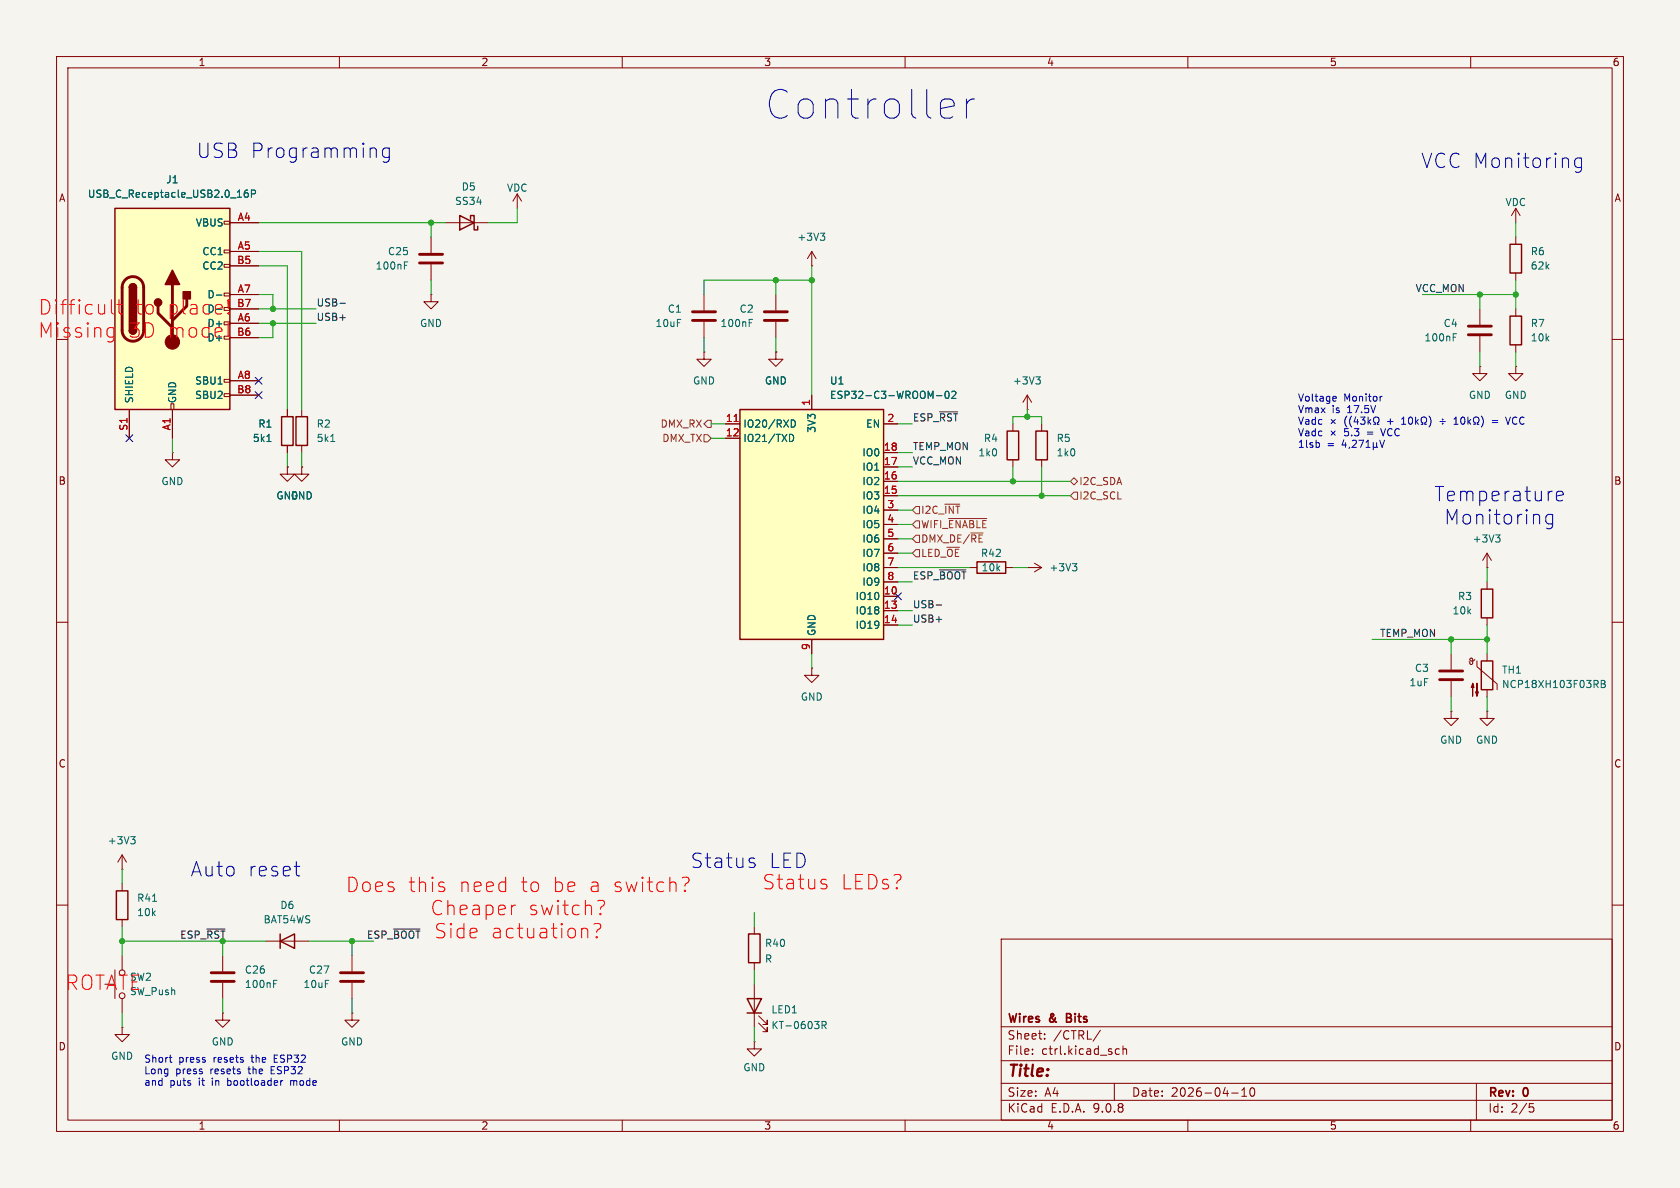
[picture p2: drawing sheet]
<svg xmlns="http://www.w3.org/2000/svg" width="297mm" height="210mm" viewBox="0 0 297 210" stroke-linecap="round" stroke-linejoin="round" font-family="sans-serif">
<path d="M0 0h297v210h-297z" fill="#f5f4ef" stroke="#f5f4ef" stroke-width=".18"/>
<g fill="none" stroke="#840000" stroke-width=".18">
<path d="M10 10h277v190h-277zM12 12h273v186h-273zM60 10v2M110 10v2M160 10v2M210 10v2M260 10v2M268 36.8l.7 1.3M268 36.8l-.8 1.3M268 36.8v2.6M76.2 41.9v2.8M76.2 46.7v2.8"/>
<path d="M261.6 54.6v2.8M261.6 59.4v2.8M268 41.9v1.3M268 48.3v1.2M124.5 62.2v1.3h1.2l-1.2 1.3-1.3-1.3h1.3M124.5 62.2h.1M184.1 74.9v1.3M285 60h2M182.9 99.6l1.2 .7M184.1 81.3v1.3M10 110h2M171.4 100.3h1.3"/>
<path d="M177.8 100.3h1.3M181.6 100.3h.1M181.6 100.3h2.5M184.1 100.3l-1.2 .8M285 110h2M10 160h2M133.3 163.8v1.3M133.3 170.2v1.3M177 166h108v32h-108zM285 160h2M60 198v2M110 198v2"/>
<path d="M160 198v2M177 194.5h108M177 191.5h108M177 187.5h108M177 181.5h108M182.5 186.3v.1M182.5 185.5v.1M184.7 183.6v.1M184.7 182.8v.1M194.5 182.1l-1.3 2M197 191.5v3M197.3 186.3h.6"/>
<path d="M197.3 185.5h.6M198.5 185.5l.2-.1 .4 .1 .1 .9M198.5 184.9v1.5M210 198v2M217.7 193.2h1.2M219.5 193.8h.9M219.5 192.7l.5-.4v1.5M221.1 192.4l.2-.1a.81 .81 0 0 1 .6 .6 .81 .81 0 0 1-.3 .8l-.1 .1a.81 .81 0 0 1-.4-1.4zM260 198v2M261 191.5v6.5M270.4 195.1h.7M270.5 195.7h.4l.3 .3-.2 .5-.5 .1"/>
</g>
<path d="M188.6 179.9h.5M189.1 179.2h-.5v1.5h.5" fill="none" stroke="#840000" stroke-width=".3"/>
<path d="M74.2 45h4M74.2 46.5h4M259.6 57.7h4.1M259.6 59.2h4.1" fill="none" stroke="#840000" stroke-width=".51"/>
<path d="M71.5 46.9h.4M71.5 46.3h.6M256.9 59.6h.4M256.9 59h.6M189.6 99.6h.8l-.5 .5M190.1 100.1l.3 .3v.3l-.3 .2" fill="none" stroke="#006464" stroke-width=".18"/>
<path d="M267 43.2h2v5.1h-2zM183.1 76.2h2.1v5.1h-2.1zM172.7 99.3h5.1v2h-5.1zM132.3 165.1h2.1v5.1h-2.1z" fill="none" stroke="#840000" stroke-width=".25"/>
<path d="M20.3 36.8h20.3v35.6h-20.3z" fill="#ffffc2"/>
<g fill="none" stroke="#840000" stroke-width=".18">
<path d="M39.6 39.1h1v.5h-1zM40.6 39.4h5.1M78.7 39.4h7.7M91.4 34.3l-.7 1.3M91.4 34.3l.8 1.3M91.4 34.3v2.5M39.6 44.2h1v.5h-1zM39.6 46.7h1v.5h-1zM39.6 51.8h1v.5h-1zM39.6 54.4h1v.5h-1zM39.6 56.9h1v.5h-1zM39.6 59.4h1v.5h-1z"/>
<path d="M40.6 44.5h5.1M40.6 47h5.1M40.6 52.1h5.1M40.6 54.6h5.1M40.6 57.2h5.1M40.6 59.7h5.1M76.2 52.1v1.2h1.3l-1.3 1.3-1.3-1.3h1.3M76.2 52.1h.1M124.5 52.1v2.8M124.5 56.9v2.8M268 54.6v1.3M22.9 72.4v5.1"/>
<path d="M30.2 71.4h.5v1h-.5zM30.5 72.4v5.1M39.6 67.1h1v.5h-1zM39.6 69.6h1v.5h-1zM40.6 67.3h5.1M40.6 69.9h5.1M179.1 74.9v1.3M268 61v1.2M53.3 82.6v1.2h1.3l-1.3 1.3-1.2-1.3h1.2M53.3 82.6h.1M179.1 81.3v1.3M21.6 153.7h.1"/>
<path d="M21.6 151.1v2.6M21.6 156.2v1.3M21.6 151.1l-.8 1.3M21.6 151.1l.8 1.3M21.6 162.6v1.2M21.6 168.9v2.6M21.6 176.5v2.6M39.4 179.1v1.2h1.2l-1.2 1.3-1.3-1.3h1.3M39.4 179.1h.1M39.4 168.9v2.8M39.4 173.7v2.8M47 166.4h7.6"/>
<path d="M62.2 179.1v1.2h1.3l-1.3 1.3-1.2-1.3h1.2M62.2 179.1h.1M62.2 168.9v2.8M62.2 173.7v2.8M21.6 181.6v1.3h1.3l-1.3 1.3-1.3-1.3h1.3M21.6 181.6h.1"/>
</g>
<path d="M20.3 36.8h20.3v35.6h-20.3zM81.3 38.1l2.5 1.3-2.5 1.2zM83.2 38.7v-.6h.6v2.5h.7v-.6M22.9 50.8a.64 .64 0 0 1 .6-.6 .64 .64 0 0 1 .6 .6M267 55.9h2v5.1h-2zM178.1 76.2h2v5.1h-2zM20.6 157.5h2v5.1h-2zM49.5 166.4l2.6-1.3v2.5zM49.5 165.1v2.5" fill="none" stroke="#840000" stroke-width=".25"/>
<path d="M21.6 58.4v-7.6a1.91 1.91 0 0 1 1.9-1.9 1.91 1.91 0 0 1 1.9 1.9v7.6M27.9 54.1v1.3l2.6 2.5M30.5 50.3v10.2M122.4 55.1h4.1M122.4 56.6h4.1M37.3 172h4.1M37.3 173.5h4.1M60.2 172h4.1M60.2 173.5h4.1" fill="none" stroke="#840000" stroke-width=".51"/>
<g fill="#840000" stroke="#840000" stroke-width=".25">
<path d="M22.9 50.8h1.2v7.6h-1.2z"/>
<path d="M23 50.4a.64 .64 0 0 1 .7-.2 .64 .64 0 0 1 .4 .6h-1.2z"/>
<path d="M30.5 47.8l1.2 2.5h-2.5z"/>
<path d="M32.4 51.6h1.3v1.2h-1.3z"/>
<circle cx="27.9" cy="53.5" r=".63"/>
</g>
<circle cx="30.5" cy="60.5" r="1.27" fill="#840000" stroke="#840000" stroke-width=".18"/>
<path d="M43.8 33.6l-.4 .1a.86 .86 0 0 0 0 1.2l.4-.2 .1-.4-.2-.2h-.4l-.1 .2M44.4 34.3l.7-.1 .1-.2-.1-.3-.7-.1v1.3M23.1 147.9h.8l-.4 .5M23.6 148.4l.3 .2v.3l-.3 .3M27 159.3h.7M48.4 173.9h.4M48.4 173.3h.6" fill="none" stroke="#006464" stroke-width=".18"/>
<path d="M130.8 72.4h25.4v40.6h-25.4z" fill="#ffffc2"/>
<path d="M49.8 73.7h2v5h-2zM52.3 73.7h2.1v5h-2.1zM130.8 72.4h25.4v40.6h-25.4zM261.9 104.1h2v5.1h-2zM261.9 116.8h2v5.1h-2zM132.1 176.5h2.5l-1.3 2.6zM132.1 179.1h2.5" fill="none" stroke="#840000" stroke-width=".25"/>
<g fill="none" stroke="#840000" stroke-width=".18">
<path d="M40.6 39.4h5.1M40.6 44.5h5.1M40.6 47h5.1M40.6 52.1h5.1M40.6 54.6h5.1M40.6 57.2h5.1M40.6 59.7h5.1M137.2 52.1v2.8M137.2 56.9v2.8M143.5 47h.1M143.5 44.5v2.5M143.5 44.5l-.8 1.2"/>
<path d="M143.5 44.5l.8 1.2M22.9 72.4v5.1M30.5 72.4v5.1M40.6 67.3h5.1M40.6 69.9h5.1M50.8 72.4v1.3M50.8 78.7v1.3M53.3 72.4v1.3M53.3 78.7v1.3M128.3 74.9h2.5M128.3 77.5h2.5M137.2 62.2v1.3h1.2l-1.2 1.3-1.3-1.3h1.3"/>
<path d="M137.2 62.2h.1M143.5 69.9v2.5M156.2 74.9h2.5M181.6 72.4h.1M181.6 69.9l-.8 1.2M181.6 69.9l.8 1.2M181.6 69.9v2.5M261.6 64.8v1.2h1.3l-1.3 1.3-1.3-1.3h1.3M261.6 64.8h.1M268 64.8v1.2h-1.3l1.3 1.3 1.2-1.3h-1.2M268 64.8h.1M30.5 80v1.3h1.2l-1.2 1.3-1.3-1.3h1.3"/>
<path d="M30.5 80h.1M50.8 82.6v1.2h1.3l-1.3 1.3-1.3-1.3h1.3M50.8 82.6h.1M53.3 82.6h.1M156.2 80h2.5M156.2 82.6h2.5M156.2 85.1h2.5M156.2 87.6h2.5M156.2 90.2h2.5M156.2 92.7h2.5M156.2 95.3h2.5M156.2 97.8h2.5"/>
<path d="M262.9 97.8v2.5M262.9 97.8l.8 1.3M262.9 97.8l-.8 1.3M143.5 118.1v1.3h1.3l-1.3 1.3-1.3-1.3h1.3M143.5 118.1h.1M143.5 113v2.6M156.2 100.3h2.5M156.2 102.9h2.5M156.2 105.4h2.5M156.2 108h2.5M156.2 110.5h2.5M256.5 115.6v2.8"/>
<path d="M260.7 116.6l-.2 .2-.4 .1-.2-.2v-.3l.2-.1 .2 .2v.8l-.1 .2-.3-.1-.2-.4M261.1 116.8v1.1l3.6 3v1M262.9 100.3h.1M262.9 102.9v1.2M262.9 109.2v1.3M262.9 115.6v1.2M256.5 125.7v1.3h1.3l-1.3 1.3-1.2-1.3h1.2M256.5 125.7h.1M256.5 120.4v2.8M262.9 125.7v1.3h-1.3l1.3 1.3 1.3-1.3h-1.3M262.9 125.7h.1M262.9 121.9v1.3"/>
<path d="M133.3 174v7.6M134.1 179.6l1.5 1.5v-.8v.8h-.7M133.3 184.2v1.2h1.3l-1.3 1.3-1.2-1.3h1.2M133.3 184.2h.1M134.1 180.8l1.5 1.6v-.8v.8h-.7"/>
</g>
<g fill="none" stroke="#006464" stroke-width=".18">
<path d="M43.8 33.6l-.4 .1a.86 .86 0 0 0 0 1.2l.4-.2 .1-.4-.2-.2h-.4l-.1 .2M44.4 34.3l.7-.1 .1-.2-.1-.3-.7-.1v1.3M132.5 57.1h.4M132.5 56.5h.6M145 41.2h.8l-.4 .5M145.6 41.7l.2 .2v.3l-.2 .3M47.2 78h.7M58.5 78h.7M139.6 76.8a.64 .64 0 0 1 .7 .6 .64 .64 0 0 1-.7 .6M139.9 74.2a.64 .64 0 0 1 .7 .7 .64 .64 0 0 1-.7 .6M165.5 69.9h1M167.2 69.3l.2-.1a.68 .68 0 0 1 .4 .6 .68 .68 0 0 1-.4 .6l-.2-.1-.1-.4z"/>
<path d="M168.3 69.3l.5-.1 .2 .3-.8 .9h.8M183.1 66.6h.8l-.4 .5M183.7 67.1l.2 .2v.3l-.2 .3M264.9 95l.3 .3v.3l-.3 .2M265.2 94.6l-.4 .4M283.1 120.3h.4l.2 .2-.2 .4 .2 .1 .1 .3-.2 .2h-.5zM283.1 120.9h.4M145.3 181.2h.6l.2-.2-.1-.3-.7-.1v1.2M145.6 181.2l.5 .6"/>
</g>
<path d="M129.8 74.5h.7" fill="none" stroke="#a90000" stroke-width=".18"/>
<path d="M135.1 55.1h4.1M135.1 56.6h4.1M254.5 118.6h4.1M254.5 120.1h4.1" fill="none" stroke="#840000" stroke-width=".51"/>
<g fill="#840000" stroke="#840000" stroke-width=".18">
<path d="M260.3 120.8l.3 .7h-.5l.2-.7v2.3z"/>
<path d="M261.1 120.8v2.3l-.2-.8h.5l-.3 .8z"/>
</g>
<path d="M124.5 76.8h.6l.6 .7-.6 .6h-.6zM125.1 74.3h.6v1.3h-.6l-.6-.7zM161.9 94.6h.7v1.3h-.7l-.6-.6zM161.9 92.1h.7v1.2h-.7l-.6-.6zM161.9 89.5h.7v1.3h-.7l-.6-.6zM161.9 97.2h.7v1.2h-.7l-.6-.6zM167.7 91.7h6.8M189.2 87.6l.7-.6h.6v1.3h-.6zM189.2 85.1l.7-.6 .6 .6-.6 .6z" fill="none" stroke="#725600" stroke-width=".18"/>
<path d="M60.1 53.6h1M166.1 72.8h3.2M165.5 107h1M166.1 100.7h4.7M36.6 164.2h3.2M69.6 164.2h4.6" fill="none" stroke="#0f0f0f" stroke-width=".18"/>
<g fill="none" stroke="#009600" stroke-width=".18">
<path d="M45.7 39.4h33M76.2 39.4v2.5M91.4 36.8v2.6h-5M268 39.4v2.5M45.7 47h5.1v25.4M45.7 44.5h7.6v27.9M45.7 57.2h10.2M45.7 54.6h10.2M45.7 52.1h2.6v2.5M48.3 57.2v2.5h-2.6M76.2 49.5v2.6M124.5 59.7v2.5"/>
<path d="M137.2 49.5v2.6M137.2 59.7v2.5M143.5 47v22.9M143.5 49.5h-19v2.6M251.5 52.1h16.5M261.6 52.1v2.5M268 49.5v5.1M30.5 77.5v2.5M125.7 74.9h2.6M125.7 77.5h2.6M158.7 74.9h2.6M179.1 74.9v-1.2h5v1.2"/>
<path d="M181.6 72.4v1.3M261.6 62.2v2.6M268 62.2v2.6M50.8 80v2.6M53.3 80v2.6M158.7 85.1h30.5M158.7 87.6h30.5M158.7 90.2h2.6M158.7 92.7h2.6M158.7 95.3h2.6M158.7 97.8h2.6M158.7 80h2.6"/>
<path d="M158.7 82.6h2.6M179.1 82.6v2.5M184.1 82.6v5M143.5 115.6v2.5M158.7 108h2.6M158.7 100.3h12.7M158.7 102.9h2.6M158.7 110.5h2.6M179.1 100.3h2.5M242.6 113h20.3M256.5 113v2.6M262.9 100.3v2.6"/>
<path d="M262.9 110.5v5.1M256.5 123.2v2.5M262.9 123.2v2.5M21.6 153.7v2.5M21.6 163.8v5.1M21.6 179.1v2.5M21.6 166.4h25.4M39.4 166.4v2.5M39.4 176.5v2.6M54.6 166.4h11.4M62.2 166.4v2.5M62.2 176.5v2.6"/>
<path d="M133.3 161.3v2.5M133.3 171.5v2.5M133.3 181.6v2.6"/>
</g>
<path d="M22.3 76.9l1.2 1.2M23.5 76.9l-1.2 1.2M45.1 66.7l1.2 1.2M45.1 69.2l1.2 1.3M46.3 66.7l-1.2 1.2M46.3 69.2l-1.2 1.3M158.1 104.8l1.3 1.2M159.4 104.8l-1.3 1.2" fill="none" stroke="#000084" stroke-width=".18"/>
<g fill="none" stroke="#f00" stroke-width=".18">
<path d="M19.4 57.9l.7 .1M19.7 53v2.2l.4 .3M20.1 57.9v2.1l-.5 .5M20.1 59.5l-.7 .1M20.7 53.8h.9M21 53v2.2l.2 .2 .4 .1M40.3 57.1v2.1l.4 .4M40.4 55.3l.1 .1-.1 .1M40.4 55.3l-.1 .1 .1 .1M40.4 53v1.5M40.4 55.3v.2M40.4 53l-.1 .1 .1 1.4"/>
<path d="M40.4 53l.1 .1-.1 1.4M106.5 159.2a.56 .56 0 0 1 .4 .6 .56 .56 0 0 1-.5 .4l-.3 .5M120.6 155.2l.8-.1a.56 .56 0 0 1 .4 .6 .56 .56 0 0 1-.5 .5l-.2 .4M121.1 157.4l.1 .1-.1 .1M121.1 157.4l-.1 .1 .1 .1M121.1 157.4v.2M145.5 156.3l.6 .1 .1 .4-.4 .3h-.4M145.5 155.4l.6 .2M91.1 160l-.4 .1M105.2 163.2l-.2 .2M105.5 165.5l.1 .2-.1 .1M105.5 165.5l-.1 .2 .1 .1"/>
<path d="M105.5 165.5v.3M105.8 163.2a.56 .56 0 0 1 .4 .6 .56 .56 0 0 1-.5 .5l-.2 .5M106.1 161.5l.2 .1-.2 .1M106.1 161.5l-.1 .1 .1 .1M106.1 161.5v.2"/>
</g>
<g fill="none" stroke="#0000c2" stroke-width=".18">
<path d="M168.4 17.7l.3 .5v.5l-2.4 .5M170.9 17.5v3.4M172.3 17.5a1.3 1.3 0 0 0-1.4 1M66.4 26.3l.1 .2v1.3M68.8 26.1v2.1a.69 .69 0 0 1-1.1 .4M68.8 26.3l-.7-.2-.5 .5v.8l.3 .3 .2 .1 .7-.1M279.6 27.9v2.1a.69 .69 0 0 1-1.1 .3M279.6 28l-.7-.1-.5 .5v.7l.2 .4 .3 .1 .7-.1M233.2 78.3l.1 .2-.1 .5M235.3 74.2l.8 .7M235.3 76.2l.8 .7M235.8 70.1h.4v.3l-.6 .1"/>
<path d="M236.1 74.2l-.8 .7M236.1 76.2l-.8 .7M236.2 70.8l-.4 .1M237.6 77.8l-.3 .9h.7M237.9 78.2v.9M238 73.6a1.47 1.47 0 0 0 .1 1.9M238.4 75.8h-.7v.6l.2-.1h.4l.1 .2v.4l-.2 .1-.5-.1M238.6 79l-.1 .3M238.9 73.6a1.47 1.47 0 0 0 .1 1.9M239 76.9v.1M239.1 77.9l.5-.1 .2 .4-.8 .9h.8M239.4 75.8h.8l-.4 .5 .4 .1v.5l-.2 .1-.6-.1"/>
<path d="M239.7 73.7l-.3 .9h.8M240 74.2v.8M240.2 77.8h.9l-.6 1.3M241.3 73.7l-.4 .5 .4 .1v.6l-.2 .1-.6-.1M241.5 78.2l.4-.4v1.3M241.5 79.1h.7M241.9 73.7v1.3M242 74.5l.3 .5M242.3 74.2l-.4 .4M242.8 78.9l.1 .2h.3l.2-.2M242.8 78.2v1.3M243.2 73.7l-.2 .1a.58 .58 0 0 0 .1 1v.2h-.3"/>
<path d="M243.4 78.9l.2 .2M243.4 78.2v.7M243.4 73.7l.2 .1a.58 .58 0 0 1-.1 1v.2h.3M243.9 77.8l.4 1.3 .5-1.3M244.1 75.8l.4 1.2M244.3 70.1l-.3 .1M247.8 75h.7M247.8 74.1l.3-.4v1.3M249.1 73.9l.2-.2a.68 .68 0 0 1 .4 .7 .68 .68 0 0 1-.4 .6l-.2-.1-.1-.4zM250.3 73.7v1.3M250.4 74.5l.3 .5M250.7 74.2l-.4 .4"/>
<path d="M251.2 75h.3v-.2a.54 .54 0 0 1-.2-.8 .54 .54 0 0 1 .7-.2 .58 .58 0 0 1-.1 1v.2h.3M252.6 73.5a1.46 1.46 0 0 1 0 2M254.6 74.5h.9M255 74.8v.1M255 74.1v.1M257 75h.8M257 74.1l.4-.4v1.3M258.4 73.9l.2-.2a.68 .68 0 0 1 .4 .7 .68 .68 0 0 1-.4 .6l-.2-.1-.2-.4zM259.5 73.7v1.3M259.6 74.5l.4 .5M260 74.2l-.5 .4M260.5 75h.3v-.2a.54 .54 0 0 1-.3-.8 .54 .54 0 0 1 .8-.2 .58 .58 0 0 1-.1 1v.2h.3"/>
<path d="M261.9 73.5a1.46 1.46 0 0 1 0 2M263.8 74.3h1M263.8 74.7h1M266.2 73.7l.4 1.3 .4-1.3M268.2 73.9a.6 .6 0 0 0-.9 .4 .6 .6 0 0 0 .6 .7l.3-.1M269.4 73.9a.6 .6 0 0 0-.8 .4 .6 .6 0 0 0 .6 .7l.2-.1M274.5 91.1l-.7-.2-.5 .5v.7l.2 .4 .3 .1 .7-.1M274.5 90.9v2.1a.69 .69 0 0 1-1.1 .3M275.2 87.7l1.2-.3-.2-.4-.7-.2-.3 .4v1l.1 .2 .2 .1 .7-.1M52 153.1h1M52.7 154.8h.3M132.8 152.5l.6 .1 .1 .4-.4 .4h-.4"/>
<path d="M132.8 151.7l.6 .1M29.9 186.9h.5M30.2 187.7l.2 .1M50 191l-.4 .3M51.4 191v.9M51.6 191l-.2 .1"/>
</g>
<g fill="#009600" stroke="#009600" stroke-width=".18">
<circle cx="268" cy="52.1" r=".46"/>
<circle cx="261.6" cy="52.1" r=".46"/>
<circle cx="256.5" cy="113" r=".46"/>
<circle cx="262.9" cy="113" r=".46"/>
<circle cx="48.3" cy="54.6" r=".46"/>
<circle cx="48.3" cy="57.2" r=".46"/>
<circle cx="76.2" cy="39.4" r=".46"/>
<circle cx="143.5" cy="49.5" r=".46"/>
<circle cx="179.1" cy="85.1" r=".46"/>
<circle cx="181.6" cy="73.7" r=".46"/>
<circle cx="137.2" cy="49.5" r=".46"/>
<circle cx="21.6" cy="166.4" r=".46"/>
<circle cx="62.2" cy="166.4" r=".46"/>
<circle cx="184.1" cy="87.6" r=".46"/>
</g>
<text font-size="7.1" fill="#0000c2" x="135.3" y="21.3">Controller</text>
<g font-size="3.5" fill="#0000c2">
<text x="34.7" y="28.2">USB Programming</text>
<text x="251.2" y="30">VCC Monitoring</text>
<text x="253.5" y="88.9">Temperature</text>
<text x="255.3" y="93">Monitoring</text>
<text x="33.7" y="155.2">Auto</text>
<text x="43.8" y="155.2">reset</text>
<text x="121.9" y="153.7">Status</text>
</g>
<g font-size="3.5" fill="#f00">
<text x="6.7" y="59.9">Missing</text>
<text x="6.8" y="55.8">Difficult</text>
<text x="22.6" y="59.9">3D model</text>
<text x="23.8" y="55.8">to</text>
<text x="135.8" y="153.7">LED</text>
<text x="61.1" y="157.9">Does</text>
<text x="72.1" y="157.9">this</text>
<text x="81" y="157.9">need</text>
<text x="91.8" y="157.9">to</text>
<text x="97.4" y="157.9">be a switch?</text>
<text x="134.6" y="157.5">Status</text>
<text x="148.5" y="157.5">LEDs?</text>
<text x="76.1" y="162">Cheaper</text>
<text x="76.7" y="166.1">Side</text>
<text x="86.7" y="166.1">actuation?</text>
<text x="93.3" y="162">switch?</text>
<text x="11.5" y="175.2">ROTATE</text>
</g>
<text font-size="3.5" fill="#006464" x="29.4" y="55.8">place!</text>
<text font-size="2.8" fill="#840000" x="178" y="190.9">Title:</text>
<g font-size="2.1" fill="#840000">
<text x="178" y="184">Sheet:</text>
<text x="178" y="181.2">Wires</text>
<text x="185.6" y="181.2">&amp;</text>
<text x="186.2" y="184">/CTRL/</text>
<text x="189.2" y="181.2">Bits</text>
<text x="178" y="186.7">File:</text>
<text x="184.1" y="186.7">ctrl.kicad_sch</text>
<text x="178" y="196.9">KiCad</text>
<text x="178" y="194.1">Size:</text>
<text x="184.7" y="194.1">A4</text>
<text x="185.7" y="196.9">E.D.A.</text>
<text x="193.3" y="196.9">9.0.8</text>
<text x="200" y="194.1">Date:</text>
<text x="207" y="194.1">2026-04-10</text>
<text x="263" y="194.3">Rev:</text>
<text x="263" y="196.9">Id:</text>
<text x="267.1" y="196.9">2/5</text>
<text x="269.4" y="194.3">0</text>
</g>
<g font-size="1.8" fill="#840000">
<text x="35" y="11.9">1</text>
<text x="85" y="11.9">2</text>
<text x="135" y="11.9">3</text>
<text x="185" y="11.9">4</text>
<text x="235" y="11.9">5</text>
<text x="285" y="11.9">6</text>
<text x="10.3" y="35.9">A</text>
<text x="285.3" y="35.9">A</text>
<text x="10.3" y="85.9">B</text>
<text x="285.3" y="85.9">B</text>
<text x="10.3" y="135.9">C</text>
<text x="285.3" y="135.9">C</text>
<text x="10.3" y="185.9">D</text>
<text x="285.3" y="185.9">D</text>
<text x="35" y="199.9">1</text>
<text x="85" y="199.9">2</text>
<text x="135" y="199.9">3</text>
<text x="185" y="199.9">4</text>
<text x="235" y="199.9">5</text>
<text x="285" y="199.9">6</text>
</g>
<g font-size="1.8" fill="#006464">
<text x="15.4" y="35.2">USB_C_Receptacle_USB2.0_16P</text>
<text x="29.3" y="32.6">J1</text>
<text x="81.5" y="33.9">D5</text>
<text x="89.5" y="34.1">VDC</text>
<text x="34.5" y="40.2">VBUS</text>
<text x="80.3" y="36.4">SS34</text>
<text x="266.1" y="36.6">VDC</text>
<text x="35.7" y="45.3">CC1</text>
<text x="35.7" y="47.9">CC2</text>
<text x="66.3" y="47.9">100nF</text>
<text x="68.5" y="45.3">C25</text>
<text x="140.9" y="42.8">+3V3</text>
<text x="270.5" y="45.3">R6</text>
<text x="270.5" y="47.9">62k</text>
<text x="36.6" y="52.9">D-</text>
<text x="36.6" y="55.5">D-</text>
<text x="36.6" y="58">D+</text>
<text x="74.2" y="58">GND</text>
<text x="115.8" y="58">10uF</text>
<text x="118" y="55.5">C1</text>
<text x="127.3" y="58">100nF</text>
<text x="130.7" y="55.5">C2</text>
<text x="255.1" y="58">C4</text>
<text x="270.5" y="58">R7</text>
<text x="36.6" y="60.6">D+</text>
<text x="251.7" y="60.6">100nF</text>
<text x="270.5" y="60.6">10k</text>
<text x="23.7" y="71.4" transform="rotate(-90 23.7 71.4)">SHIELD</text>
<text x="31.3" y="71.4" transform="rotate(-90 31.3 71.4)">GND</text>
<text x="34.4" y="68.2">SBU1</text>
<text x="34.4" y="70.7">SBU2</text>
<text x="122.4" y="68.2">GND</text>
<text x="135.1" y="68.2">GND</text>
<text x="146.6" y="68.2">U1</text>
<text x="146.6" y="70.7">ESP32-C3-WROOM-02</text>
<text x="179" y="68.2">+3V3</text>
<text x="259.6" y="70.7">GND</text>
<text x="265.9" y="70.7">GND</text>
<text x="45.6" y="75.8">R1</text>
<text x="55.9" y="75.8">R2</text>
<text x="131.3" y="75.8">IO20/RXD</text>
<text x="144.4" y="76.6" transform="rotate(-90 144.4 76.6)">3V3</text>
<text x="153" y="75.8">EN</text>
<text x="44.6" y="78.3">5k1</text>
<text x="55.9" y="78.3">5k1</text>
<text x="131.3" y="78.3">IO21/TXD</text>
<text x="152.4" y="80.9">IO0</text>
<text x="152.4" y="83.4">IO1</text>
<text x="172.9" y="80.9">1k0</text>
<text x="173.8" y="78.3">R4</text>
<text x="186.7" y="78.3">R5</text>
<text x="186.7" y="80.9">1k0</text>
<text x="28.4" y="86">GND</text>
<text x="48.8" y="88.5">GND</text>
<text x="51.3" y="88.5">GND</text>
<text x="152.4" y="86">IO2</text>
<text x="152.4" y="88.5">IO3</text>
<text x="152.4" y="91">IO4</text>
<text x="152.4" y="93.6">IO5</text>
<text x="152.4" y="96.1">IO6</text>
<text x="152.4" y="98.7">IO7</text>
<text x="152.4" y="101.2">IO8</text>
<text x="173.3" y="98.7">R42</text>
<text x="173.4" y="101.2">10k</text>
<text x="185.4" y="101.2">+3V3</text>
<text x="260.2" y="96.1">+3V3</text>
<text x="151.1" y="106.3">IO10</text>
<text x="152.4" y="103.7">IO9</text>
<text x="257.7" y="106.3">R3</text>
<text x="144.4" y="112.5" transform="rotate(-90 144.4 112.5)">GND</text>
<text x="151.1" y="108.8">IO18</text>
<text x="151.1" y="111.4">IO19</text>
<text x="256.7" y="108.8">10k</text>
<text x="250" y="119">C3</text>
<text x="265.4" y="119.3">TH1</text>
<text x="141.5" y="124.1">GND</text>
<text x="249.1" y="121.5">1uF</text>
<text x="265.4" y="121.8">NCP18XH103F03RB</text>
<text x="254.5" y="131.7">GND</text>
<text x="260.9" y="131.7">GND</text>
<text x="18.9" y="149.5">+3V3</text>
<text x="24.1" y="159.6">R41</text>
<text x="49.5" y="160.9">D6</text>
<text x="24.1" y="162.2">10k</text>
<text x="46.5" y="163.4">BAT54WS</text>
<text x="135.1" y="167.6">R40</text>
<text x="43.2" y="172.3">C26</text>
<text x="54.5" y="172.3">C27</text>
<text x="135.1" y="170.4">R</text>
<text x="43.2" y="174.9">100nF</text>
<text x="53.6" y="174.9">10uF</text>
<text x="136.3" y="179.3">LED1</text>
<text x="37.3" y="185">GND</text>
<text x="60.2" y="185">GND</text>
<text x="136.3" y="182.1">KT-0603R</text>
<text x="19.6" y="187.6">GND</text>
<text x="131.3" y="189.6">GND</text>
</g>
<g font-size="1.8" fill="#a90000">
<text x="41.9" y="39.1">A4</text>
<text x="41.8" y="46.7">B5</text>
<text x="41.9" y="44.2">A5</text>
<text x="41.9" y="51.8">A7</text>
<text x="41.8" y="54.4">B7</text>
<text x="41.8" y="59.4">B6</text>
<text x="41.9" y="56.9">A6</text>
<text x="41.8" y="69.6">B8</text>
<text x="41.9" y="67.1">A8</text>
<text x="143.3" y="71.8" transform="rotate(-90 143.3 71.8)">1</text>
<text x="22.6" y="76.2" transform="rotate(-90 22.6 76.2)">S1</text>
<text x="30.2" y="76.2" transform="rotate(-90 30.2 76.2)">A1</text>
<text x="128.2" y="74.7">11</text>
<text x="128.2" y="77.2">12</text>
<text x="156.8" y="74.7">2</text>
<text x="156.2" y="79.8">18</text>
<text x="156.2" y="82.3">17</text>
<text x="156.2" y="84.8">16</text>
<text x="156.2" y="87.4">15</text>
<text x="156.8" y="89.9">3</text>
<text x="156.8" y="92.5">4</text>
<text x="156.8" y="95">5</text>
<text x="156.8" y="97.5">6</text>
<text x="156.8" y="100.1">7</text>
<text x="156.2" y="105.2">10</text>
<text x="156.2" y="107.7">13</text>
<text x="156.8" y="102.6">8</text>
<text x="156.2" y="110.2">14</text>
<text x="143.3" y="115" transform="rotate(-90 143.3 115)">9</text>
</g>
<g font-size="1.8" fill="#0f0f0f">
<text x="250.2" y="51.7">VCC_MON</text>
<text x="55.9" y="54.3">USB-</text>
<text x="55.9" y="56.8">USB+</text>
<text x="161.3" y="74.6">ESP_~{RST}</text>
<text x="161.3" y="82.2">VCC_MON</text>
<text x="161.3" y="79.7">TEMP_MON</text>
<text x="161.3" y="107.6">USB-</text>
<text x="161.3" y="102.5">ESP_~{BOOT}</text>
<text x="161.3" y="110.1">USB+</text>
<text x="243.9" y="112.7">TEMP_MON</text>
<text x="64.8" y="166">ESP_~{BOOT}</text>
</g>
<g font-size="1.8" fill="#0000c2">
<text x="229.4" y="71.1">Voltage</text>
<text x="237.5" y="71.1">Monitor</text>
<text x="229.4" y="73.1">Vmax</text>
<text x="229.4" y="75.2">Vadc</text>
<text x="229.4" y="77.2">Vadc</text>
<text x="235.5" y="73.1">is</text>
<text x="238.3" y="73.1">17.5V</text>
<text x="241.9" y="77.2">=</text>
<text x="244.7" y="77.2">VCC</text>
<text x="245.5" y="75.2">+</text>
<text x="229.4" y="79.3">1lsb</text>
<text x="234.6" y="79.3">=</text>
<text x="25.4" y="187.9">Short</text>
<text x="25.4" y="190">Long</text>
<text x="31" y="190">press</text>
<text x="31.6" y="187.9">press</text>
<text x="37.3" y="190">resets</text>
<text x="37.8" y="187.9">resets</text>
<text x="44.2" y="190">the</text>
<text x="44.8" y="187.9">the</text>
<text x="48.3" y="190">ESP32</text>
<text x="48.9" y="187.9">ESP32</text>
<text x="25.4" y="192">and</text>
<text x="30" y="192">puts</text>
<text x="35.2" y="192">it</text>
<text x="37.7" y="192">in</text>
<text x="40.7" y="192">bootloader</text>
<text x="52" y="192">mode</text>
</g>
<g font-size="1.8" fill="#725600">
<text x="116.7" y="75.8">DMX_RX</text>
<text x="117" y="78.3">DMX_TX</text>
<text x="190.7" y="88.5">I2C_SCL</text>
<text x="190.7" y="86">I2C_SDA</text>
<text x="162.8" y="93.6">WIFI_~{ENABLE}</text>
<text x="162.8" y="91">I2C_~{INT}</text>
<text x="162.8" y="96.1">DMX_DE/~{RE}</text>
<text x="162.8" y="98.7">LED_~{OE}</text>
</g>
<text font-size="1.8" fill="#009600" x="31.7" y="166">ESP_~{RST}</text>
<g font-size="1.8" fill="#f00">
<text x="22.9" y="173.6">SW2</text>
<text x="22.9" y="176.1">SW_Push</text>
</g>
</svg>
